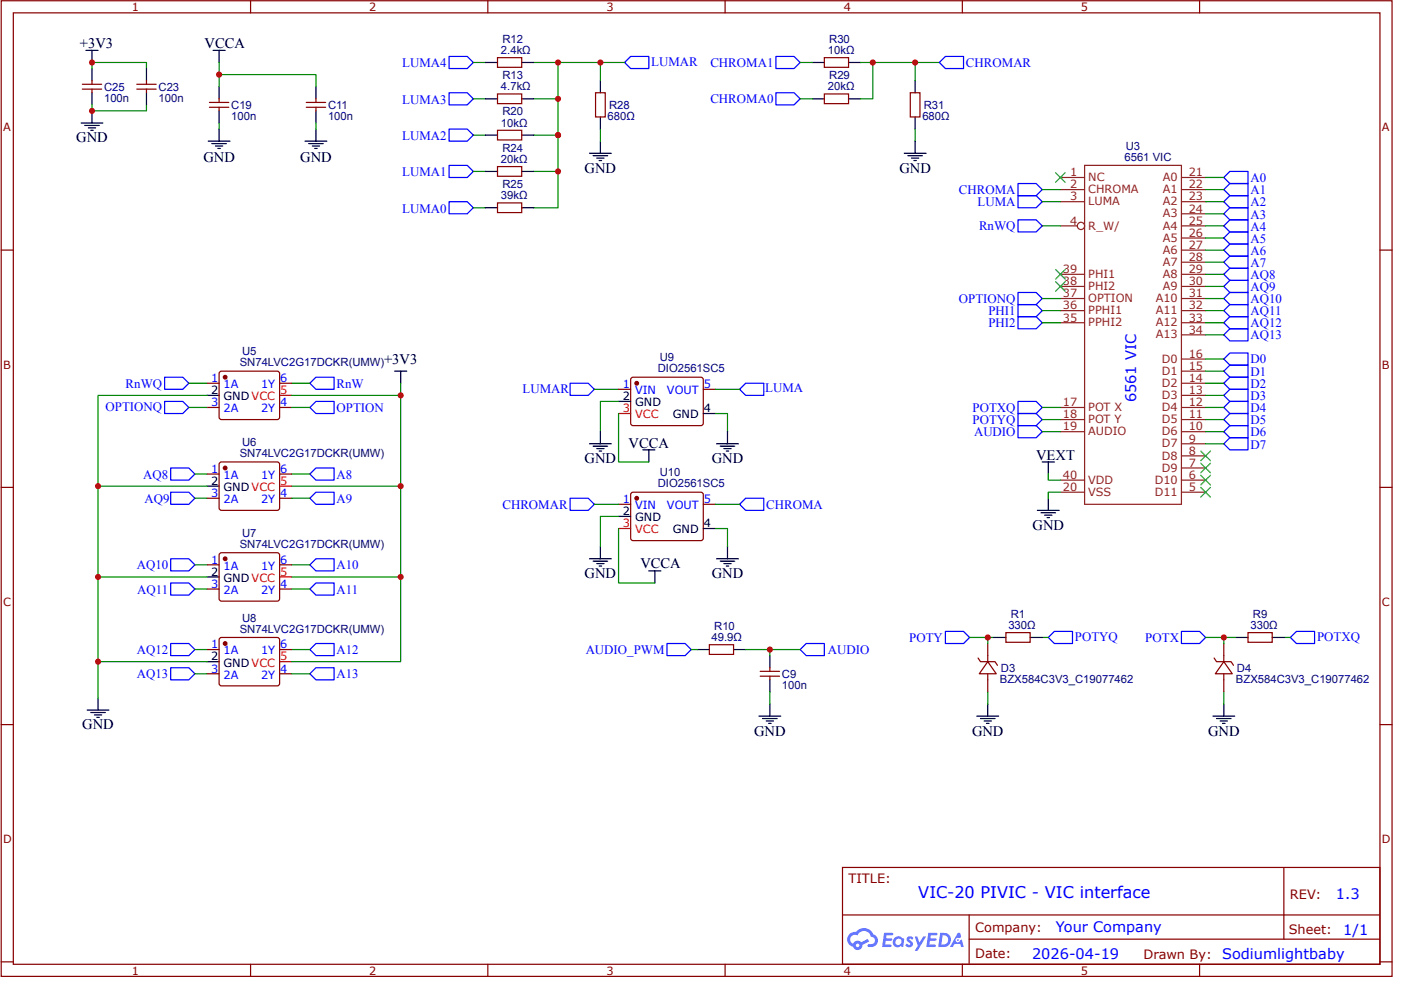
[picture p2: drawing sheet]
<svg xmlns="http://www.w3.org/2000/svg" width="297mm" height="210mm" viewBox="0 0 297 210" stroke-linecap="round" stroke-linejoin="round" font-family="sans-serif">
<g fill="none" stroke="#800" stroke-width=".26">
<path d="M.3 .2h294.8v206.8h-294.8zM2.8 2.7h289.8v201.8h-289.8zM53.1 .2v2.5M103.4 .2v2.5M153.7 .2v2.5M204 .2v2.5M254.3 .2v2.5M.3 53h2.5M292.6 53h2.5M.3 103.3h2.5M292.6 103.3h2.5M.3 153.6h2.5"/>
<path d="M292.6 153.6h2.5M178.6 183.9h114v20.5h-114zM178.7 194h113.8M205.5 199.1h87M205.5 194v10.3M272.2 183.9v15.2M.3 203.9h2.5M53.1 204.5v2.5M103.4 204.5v2.5M153.7 204.5v2.5M204 204.5v2.5M254.3 204.5v2.5"/>
<path d="M292.6 203.9h2.5"/>
</g>
<g fill="#58f">
<path d="M192.4 198.7l.5-.2 .4 .1 .4 .3-.3 .4a.34 .34 0 0 0-.3-.3 .34 .34 0 0 0-.3 .1v.1a.87 .87 0 0 1 .7 .7 .87 .87 0 0 1-.3 .9h-.7l-.6-.4 .4-.4 .5 .3 .2-.1v-.2a.89 .89 0 0 1-.6-1.3z"/>
<path d="M193.9 198.6h.6l.4 1.3 .8-1.3h.6l-1.8 3h-.6l.7-1.1z"/>
<path d="M187.4 197.8h1.7l.3 .1-.1 .4h-1.3l-.1 .6h1.1l.2 .3-.3 .3h-1.1l-.1 .8h1.2l.1 .2-.1 .3h-1.9z"/>
<path d="M196.8 197.8h1.7l.2 .1-.1 .4h-1.3l-.1 .6h1.1l.3 .3-.3 .3h-1.1l-.1 .8h1.2l.1 .2-.1 .3h-1.9z"/>
<path d="M203.1 197.8h.5l.2 .9-.4 .2a.5 .5 0 0 0-.8 .2 .5 .5 0 0 0 .3 .7 .5 .5 0 0 0 .7-.4l.3-.2 .4 1.6h-.5l-.2-.7h-1.2l-.4 .7h-.6z"/>
<path d="M199.3 197.8l-.4 3h1a1.53 1.53 0 0 0 1.7-1.5 1.53 1.53 0 0 0-1.8-1.5zM199.9 198.3a1.03 1.03 0 0 1 1.1 1.2 1.03 1.03 0 0 1-1.4 .8z"/>
<path d="M189.7 198.8a1.12 1.12 0 0 0-.3 1.6 1.12 1.12 0 0 0 1.6 .2l.5 .2 .2-1.7-.4-.2a1.03 1.03 0 0 0-1.6-.1zM189.8 199.7a.67 .67 0 0 1 1.3 0 .67 .67 0 0 1-1.3 0z"/>
<path d="M180.1 198a1.6 1.6 0 0 0 .8 2.8 1.03 1.03 0 0 0 1.1 .6 1.03 1.03 0 0 0 .8-1.1l1.5-.7-.3-.5-1.4 .7a1.04 1.04 0 0 0-1.7 .3 1.01 1.01 0 0 1-.5-1.4 1.01 1.01 0 0 1 1.4-.4 1.51 1.51 0 0 1 1.6-.9 1.51 1.51 0 0 1 1.3 1.2 .83 .83 0 0 1 .8 1.1 .83 .83 0 0 1-1.3 .5l-.2 .1v.3a1.42 1.42 0 0 0 2-.6 1.42 1.42 0 0 0-.9-1.9 2.22 2.22 0 0 0-3.7-.5l-.8 .1zM181.4 200.4a.4 .4 0 0 1 .8 0 .4 .4 0 0 1-.8 0z"/>
<circle cx="203.1" cy="199.3" r=".19"/>
</g>
<g fill="none" stroke="#000" stroke-width=".26">
<path d="M18.2 10.7h2.6M19.5 10.7v2.5M19.5 14.5v2.6M19.5 19.7v2.5M31.1 14.5v2.6M31.1 19.7v2.5M67 18.4v2.5M17.2 26.1h4.6M18 26.6h3M18.7 27.1h1.6M19.2 27.6h.6M19.5 23.5v2.6"/>
<path d="M64.7 29.9h4.6M65.4 30.4h3.1M66.2 31h1.6M66.7 31.5h.5M67 23.5v2.6M67 27.4v2.5M83.7 78.7h2.5M84.9 78.7v2.6M221 97.9h2.5M222.3 97.9v2.6M219.9 108.2h4.7M220.7 108.7h3.1"/>
<path d="M221.5 109.2h1.5M222 109.7h.5M222.3 105.6v2.6M147.8 137.7h2.6M155.5 137.7h2.6M163.2 139v2.6M210.7 135.2h2.6M218.4 135.2h2.6M262 135.2h2.6M269.7 135.2h2.6M18.5 150.6h4.6M19.2 151.1h3.1"/>
<path d="M20 151.6h1.6M20.5 152.1h.5M20.8 148v2.6M160.9 151.8h4.6M161.7 152.4h3.1M162.5 152.9h1.5M163 153.4h.5M163.2 144.1v2.6M163.2 149.3v2.5M207.1 151.8h4.6M207.9 152.4h3.1M208.7 152.9h1.5"/>
<path d="M209.2 153.4h.5M209.4 149.3v2.5M257.2 151.8h4.6M257.9 152.4h3.1M258.7 152.9h1.5M259.2 153.4h.5M259.5 149.3v2.5"/>
</g>
<g fill="none" stroke="#800" stroke-width=".26">
<path d="M17.5 18.9h4.1M17.5 17.9h4.1M19.5 17.1v.8M19.5 18.9v.8M29 18.9h4.1M29 17.9h4.1M31.1 17.1v.8M31.1 18.9v.8M64.9 22.7h4.1M64.9 21.7h4.1M67 20.9v.8M67 22.7v.8"/>
<path d="M133.8 104.6l.4-.2h14.7l.2 .5-.1 9.5-.4 .2h-14.6l-.3-.5zM150.4 136.7h5.1v2h-5.1zM207.4 139.5l.5 .8h3.1l.5 .8M209.4 136.4v3.9M213.3 134.1h5.1v2.1h-5.1zM257.4 139.5l.5 .8h3.1l.5 .8M259.5 136.4v3.9M264.6 134.1h5.1v2.1h-5.1zM161.2 143.4h4.1M161.2 142.3h4.1M163.2 141.6v.7M163.2 143.4v.7"/>
<path d="M209.4 140.3l1.8 2.6h-3.6zM209.4 142.9v3.8M259.5 140.3l1.8 2.6h-3.6zM259.5 142.9v3.8"/>
</g>
<g fill="none" stroke="#080" stroke-width=".26">
<path d="M19.5 14.5v-1.3h11.6v1.3M100.3 13.2h2.6M113.2 13.2h5.1v30.8h-5.1M19.5 22.2v1.3h11.6v-1.3M67 26.1v1.3M100.3 36.3h2.6M100.3 28.6h2.6M100.3 20.9h2.6M113.2 36.3h5.1M113.2 28.6h5.1M113.2 20.9h5.1M255.6 37.6h3.9"/>
<path d="M100.3 44h2.6M221 42.8h3.8M221 47.9h3.8M255.6 42.8h3.9M255.6 47.9h3.9M255.6 40.2h3.9M255.6 45.3h3.9M255.6 50.5h3.9M255.6 53h3.9M255.6 55.6h3.9M255.6 58.2h3.9M221 68.4h3.8"/>
<path d="M221 63.3h3.8M221 65.9h3.8M255.6 68.4h3.9M255.6 60.7h3.9M255.6 63.3h3.9M255.6 65.9h3.9M255.6 71h3.9M255.6 76.1h3.9M255.6 78.7h3.9M40 81.3h3.9M61.9 81.3h3.8M126 82.5h5.1"/>
<path d="M221 91.5h3.8M221 86.4h3.8M221 89h3.8M255.6 81.3h3.9M255.6 91.5h3.9M255.6 83.8h3.9M255.6 86.4h3.9M255.6 89h3.9M255.6 94.1h3.9M41.3 100.5h2.6M41.3 119.8h2.6M61.9 100.5h3.8"/>
<path d="M61.9 119.8h3.8M222.3 100.5v1.3h2.5M224.8 104.4h-2.5v1.2M41.3 137.7h2.6M61.9 137.7h3.8M146.5 137.7h1.3M158.1 137.7h11.5M163.2 137.7v1.3M205.6 135.2h3.8v1.2M209.4 135.2h1.3M221 135.2h1.3M255.6 135.2h3.9v1.2"/>
<path d="M259.5 135.2h2.5M272.3 135.2h1.3M163.2 146.7v2.6M209.4 146.7v2.6M259.5 146.7v2.6"/>
</g>
<g fill="none" stroke="#00f" stroke-width=".26">
<path d="M95.2 19.7h3.9l1.2 1.2-1.2 1.3h-3.9zM95.2 12h3.9l1.2 1.2-1.2 1.3h-3.9zM132.4 13.2l1.3-1.2h3.9v2.5h-3.9zM95.2 35.1h3.9l1.2 1.2-1.2 1.3h-3.9zM95.2 27.4h3.9l1.2 1.2-1.2 1.3h-3.9zM260.8 36.3h3.8v2.6h-3.8l-1.3-1.3zM95.2 42.8h3.9l1.2 1.2-1.2 1.3h-3.9zM215.8 41.5h3.9l1.3 1.3-1.3 1.2h-3.9zM215.8 46.6h3.9l1.3 1.3-1.3 1.3h-3.9zM259.5 40.2l1.3-1.3h3.8v2.6h-3.8zM259.5 42.8l1.3-1.3h3.8v2.5h-3.8zM259.5 45.3l1.3-1.3h3.8v2.6h-3.8z"/>
<path d="M259.5 47.9l1.3-1.3h3.8v2.6h-3.8zM259.5 53l1.3-1.3h3.8v2.6h-3.8zM259.5 55.6l1.3-1.3h3.8v2.6h-3.8zM259.5 58.2l1.3-1.3h3.8v2.5h-3.8zM260.8 49.2h3.8v2.5h-3.8l-1.3-1.2zM34.9 80h3.9l1.2 1.3-1.2 1.2h-3.9zM215.8 67.1h3.9l1.3 1.3-1.3 1.3h-3.9zM215.8 62h3.9l1.3 1.3-1.3 1.3h-3.9zM215.8 64.6h3.9l1.3 1.3-1.3 1.2h-3.9zM259.5 60.7l1.3-1.3h3.8v2.6h-3.8zM259.5 65.9l1.3-1.3h3.8v2.5h-3.8zM259.5 68.4l1.3-1.3h3.8v2.6h-3.8z"/>
<path d="M259.5 71l1.3-1.3h3.8v2.6h-3.8zM259.5 78.7l1.3-1.3h3.8v2.6h-3.8zM260.8 62h3.8v2.6h-3.8l-1.3-1.3zM260.8 74.8h3.8v2.6h-3.8l-1.3-1.3zM34.9 85.1h3.9l1.2 1.3-1.2 1.3h-3.9zM36.2 99.2h3.8l1.3 1.3-1.3 1.3h-3.8zM65.7 81.3l1.3-1.3h3.8v2.5h-3.8zM65.7 86.4l1.3-1.3h3.8v2.6h-3.8zM120.9 81.3h3.8l1.3 1.2-1.3 1.3h-3.8zM158.1 81.3h3.8v2.5h-3.8l-1.3-1.3zM215.8 90.2h3.9l1.3 1.3-1.3 1.3h-3.9zM215.8 85.1h3.9l1.3 1.3-1.3 1.3h-3.9z"/>
<path d="M215.8 87.7h3.9l1.3 1.3-1.3 1.2h-3.9zM259.5 81.3l1.3-1.3h3.8v2.5h-3.8zM259.5 83.8l1.3-1.3h3.8v2.6h-3.8zM259.5 91.5l1.3-1.3h3.8v2.6h-3.8zM259.5 94.1l1.3-1.3h3.8v2.6h-3.8zM260.8 85.1h3.8v2.6h-3.8l-1.3-1.3zM260.8 87.7h3.8v2.5h-3.8l-1.3-1.2zM36.2 104.4h3.8l1.3 1.2-1.3 1.3h-3.8zM36.2 118.5h3.8l1.3 1.3-1.3 1.2h-3.8zM65.7 100.5l1.3-1.3h3.8v2.6h-3.8zM65.7 105.6l1.3-1.2h3.8v2.5h-3.8zM65.7 119.8l1.3-1.3h3.8v2.5h-3.8z"/>
<path d="M36.2 123.6h3.8l1.3 1.3-1.3 1.3h-3.8zM36.2 136.4h3.8l1.3 1.3-1.3 1.3h-3.8zM65.7 124.9l1.3-1.3h3.8v2.6h-3.8zM65.7 137.7l1.3-1.3h3.8v2.6h-3.8zM141.4 136.4h3.9l1.2 1.3-1.2 1.3h-3.9zM170.9 136.4h3.9v2.6h-3.9l-1.3-1.3zM200.4 133.9h3.9l1.3 1.3-1.3 1.2h-3.9zM222.3 135.2l1.2-1.3h3.9v2.5h-3.9zM250.5 133.9h3.8l1.3 1.3-1.3 1.2h-3.8zM273.6 135.2l1.3-1.3h3.8v2.5h-3.8zM36.2 141.6h3.8l1.3 1.3-1.3 1.2h-3.8zM65.7 142.9l1.3-1.3h3.8v2.5h-3.8z"/>
</g>
<g fill="none" stroke="#8d2323" stroke-width=".26">
<path d="M224.8 37.6h5.2M230 35.1h20.5v71.8h-20.5zM250.5 37.6h5.1M224.8 40.2h5.2M224.8 42.8h5.2M224.8 47.9h3.6M224.8 58.2h5.2M250.5 40.2h5.1M250.5 42.8h5.1M250.5 45.3h5.1M250.5 47.9h5.1M250.5 50.5h5.1"/>
<path d="M250.5 53h5.1M250.5 55.6h5.1M250.5 58.2h5.1M224.8 60.7h5.2M224.8 63.3h5.2M224.8 65.9h5.2M224.8 68.4h5.2M250.5 60.7h5.1M250.5 63.3h5.1M250.5 65.9h5.1M250.5 68.4h5.1M250.5 71h5.1"/>
<path d="M250.5 76.1h5.1M250.5 78.7h5.1M224.8 86.4h5.2M224.8 89h5.2M224.8 91.5h5.2M250.5 86.4h5.1M250.5 89h5.1M250.5 91.5h5.1M250.5 94.1h5.1M250.5 96.7h5.1M250.5 99.2h5.1M250.5 83.8h5.1"/>
<path d="M250.5 81.3h5.1M224.8 101.8h5.2M224.8 104.4h5.2M250.5 101.8h5.1M250.5 104.4h5.1"/>
<circle cx="229.2" cy="47.9" r=".77"/>
</g>
<g fill="#000">
<path d="M223.8 36.6l2 2.1zM223.8 38.7l2-2.1z"/>
<path d="M223.8 57.1l2 2.1zM223.8 59.2l2-2.1z"/>
<path d="M223.8 59.7l2 2.1zM223.8 61.8l2-2.1z"/>
</g>
<path d="M223.8 36.6l2 2.1M225.8 36.6l-2 2.1M223.8 57.1l2 2.1M223.8 59.7l2 2.1M225.8 57.1l-2 2.1M225.8 59.7l-2 2.1" fill="none" stroke="#3c3" stroke-width=".26"/>
<circle cx="135" cy="105.6" r=".38" fill="#800"/>
<g fill="none" stroke="#800" stroke-width=".26">
<path d="M105.5 12.2h5.1v2.1h-5.1zM105.5 19.9h5.1v2.1h-5.1zM126.3 19.7h2v5.1h-2zM174.8 19.9h5.1v2.1h-5.1zM174.8 12.2h5.1v2.1h-5.1zM193 19.7h2.1v5.1h-2.1zM105.5 27.6h5.1v2.1h-5.1zM105.5 35.3h5.1v2.1h-5.1zM105.5 43h5.1v2.1h-5.1zM134 80h14.9l.2 .5-.1 9.5-.4 .2h-14.6l-.3-.5v-9.2zM131.1 106.9h2.6M149.1 106.9h2.6"/>
<circle cx="135" cy="105.6" r=".38"/>
</g>
<g fill="none" stroke="#000" stroke-width=".26">
<path d="M102.9 13.2h2.6M110.6 13.2h2.6M127.3 17.1v2.6M172.2 13.2h2.6M179.9 13.2h2.6M194 17.1v2.6M102.9 20.9h2.6M102.9 28.6h2.6M102.9 36.3h2.6M110.6 20.9h2.6M110.6 28.6h2.6M110.6 36.3h2.6"/>
<path d="M125 32.5h4.6M125.8 33h3M126.5 33.5h1.6M127 34h.6M127.3 24.8v2.6M127.3 29.9v2.6M172.2 20.9h2.6M179.9 20.9h2.6M191.7 32.5h4.6M192.5 33h3.1M193.3 33.5h1.5M193.8 34h.5"/>
<path d="M194 24.8v2.6M194 29.9v2.6M102.9 44h2.6M110.6 44h2.6M125 118.5h4.6M125.8 119h3M126.5 119.5h1.6M127.3 115.9v2.6M131.1 109.5h2.6M149.1 112.1h2.6M151.9 118.5h4.7M152.7 119h3.1"/>
<path d="M153.5 119.5h1.5M154.2 115.9v2.6M127 120h.6M154 120h.5"/>
</g>
<path d="M131.1 112.1h2.6" fill="none" stroke="#f00" stroke-width=".26"/>
<path d="M118.3 13.2h14.1M127.3 13.2v3.9M169.6 13.2h2.6M182.5 13.2h2.5M194 13.2v3.9M199.2 13.2h-14.2v7.7h-2.5M127.3 27.4v2.5M169.6 20.9h2.6M194 27.4v2.5M131.1 109.5h-3.8v6.4M151.7 112.1h2.5v3.8" fill="none" stroke="#080" stroke-width=".26"/>
<path d="M164.5 12h3.9l1.2 1.2-1.2 1.3h-3.9zM164.5 19.7h3.9l1.2 1.2-1.2 1.3h-3.9zM200.4 12h3.9v2.5h-3.9l-1.2-1.3z" fill="none" stroke="#00f" stroke-width=".26"/>
<circle cx="135" cy="81.3" r=".39" fill="#800"/>
<g fill="none" stroke="#800" stroke-width=".26">
<path d="M44.4 22.7h4.1M44.4 21.7h4.1M46.5 20.9v.8M46.5 22.7v.8M43.9 81.3h2.6M43.9 86.4h2.6M59.3 81.3h2.6M59.3 86.4h2.6M131.1 82.5h2.6M149.1 82.5h2.6"/>
<circle cx="135" cy="81.3" r=".39"/>
</g>
<g fill="none" stroke="#000" stroke-width=".26">
<path d="M45.2 10.7h2.5M46.5 10.7v2.5M46.5 18.4v2.5M44.1 29.9h4.7M44.9 30.4h3.1M45.7 31h1.5M46.2 31.5h.5M46.5 23.5v2.6M46.5 27.4v2.5M43.9 83.8h2.6M125 94.1h4.6M125.8 94.6h3"/>
<path d="M126.5 95.1h1.6M127 95.6h.6M127.3 91.5v2.6M131.1 85.1h2.6M136.3 95.4h2.5M137.6 95.4v2.5M149.1 87.7h2.6M151.9 94.1h4.7M152.7 94.6h3.1M153.5 95.1h1.5M154 95.6h.5M154.2 91.5v2.6"/>
<path d="M137.6 121h2.5M138.8 121v2.6"/>
</g>
<path d="M59.3 83.8h2.6M131.1 87.7h2.6" fill="none" stroke="#f00" stroke-width=".26"/>
<path d="M46.5 26.1v1.3M221 40.2h3.8M131.1 85.1h-3.8v6.4M131.1 87.7v10.2h6.5M151.7 87.7h2.5v3.8M151.7 82.5h5.1M126 106.9h5.1M131.1 112.1v11.5h7.7M151.7 106.9h5.1" fill="none" stroke="#080" stroke-width=".26"/>
<path d="M215.8 38.9h3.9l1.3 1.3-1.3 1.3h-3.9zM120.9 105.6h3.8l1.3 1.3-1.3 1.3h-3.8zM156.8 106.9l1.3-1.3h3.8v2.6h-3.8z" fill="none" stroke="#00f" stroke-width=".26"/>
<g fill="#000">
<path d="M254.6 95.6l2 2.1zM254.6 97.7l2-2.1z"/>
<path d="M254.6 98.2l2 2.1zM254.6 100.3l2-2.1z"/>
<path d="M254.6 100.8l2 2zM254.6 102.8l2-2z"/>
<path d="M254.6 103.3l2 2.1zM256.6 103.3l-2 2.1z"/>
</g>
<path d="M254.6 95.6l2 2.1M254.6 98.2l2 2.1M256.6 95.6l-2 2.1M256.6 98.2l-2 2.1M254.6 100.8l2 2M254.6 103.3l2 2.1M256.6 100.8l-2 2M256.6 103.3l-2 2.1" fill="none" stroke="#3c3" stroke-width=".26"/>
<circle cx="47.7" cy="80" r=".38" fill="#800"/>
<g fill="none" stroke="#800" stroke-width=".26">
<path d="M46.5 78.9l.5-.2 12 .1 .3 .4-.1 9.5-.4 .3-12.1-.1-.2-.5zM43.9 100.5h2.6M43.9 105.6h2.6M59.3 100.5h2.6M59.3 105.6h2.6"/>
<circle cx="47.7" cy="80" r=".38"/>
</g>
<path d="M59.3 103.1h2.6" fill="none" stroke="#f00" stroke-width=".26"/>
<path d="M43.9 103.1h2.6" fill="none" stroke="#000" stroke-width=".26"/>
<circle cx="47.7" cy="99.2" r=".38" fill="#800"/>
<g fill="none" stroke="#800" stroke-width=".26">
<path d="M46.5 98.2l.5-.3 12 .1 .3 .5-.1 9.5-.4 .2-12.1-.1-.2-.4zM43.9 119.8h2.6M59.3 119.8h2.6M43.9 124.9h2.6M59.3 124.9h2.6"/>
<circle cx="47.7" cy="99.2" r=".38"/>
</g>
<path d="M59.3 122.3h2.6" fill="none" stroke="#f00" stroke-width=".26"/>
<path d="M43.9 122.3h2.6" fill="none" stroke="#000" stroke-width=".26"/>
<circle cx="47.7" cy="118.5" r=".38" fill="#800"/>
<g fill="none" stroke="#800" stroke-width=".26">
<path d="M46.5 117.4l.5-.2 12 .1 .3 .4-.1 9.5-.4 .3-12.1-.1-.2-.5zM43.9 137.7h2.6M59.3 137.7h2.6M43.9 142.9h2.6M59.3 142.9h2.6"/>
<circle cx="47.7" cy="118.5" r=".38"/>
</g>
<path d="M59.3 140.3h2.6" fill="none" stroke="#f00" stroke-width=".26"/>
<path d="M43.9 140.3h2.6" fill="none" stroke="#000" stroke-width=".26"/>
<circle cx="47.7" cy="136.4" r=".38" fill="#800"/>
<g fill="none" stroke="#800" stroke-width=".26">
<path d="M46.5 135.4l.5-.2h12l.3 .5-.1 9.5-.4 .2h-12.1l-.2-.5z"/>
<circle cx="47.7" cy="136.4" r=".38"/>
</g>
<g fill="none" stroke="#080" stroke-width=".26">
<path d="M46.5 15.8h20.5v2.6M46.5 13.2v5.2M40 86.4h3.9M43.9 83.8h-23.1v64.2M61.9 86.4h3.8M84.9 81.3v2.5h-23M84.9 83.8v56.5h-23M20.8 103.1h23.1M41.3 105.6h2.6M61.9 103.1h23M61.9 105.6h3.8M20.8 122.3h23.1"/>
<path d="M41.3 124.9h2.6M61.9 122.3h23M61.9 124.9h3.8M20.8 140.3h23.1M41.3 142.9h2.6M61.9 142.9h3.8"/>
</g>
<g fill="#c00">
<circle cx="118.3" cy="28.6" r=".64"/>
<circle cx="118.3" cy="36.3" r=".64"/>
<circle cx="118.3" cy="20.9" r=".64"/>
<circle cx="209.4" cy="135.2" r=".64"/>
<circle cx="259.5" cy="135.2" r=".64"/>
<circle cx="163.2" cy="137.7" r=".64"/>
<circle cx="19.5" cy="13.2" r=".64"/>
<circle cx="19.5" cy="23.5" r=".64"/>
<circle cx="127.3" cy="13.2" r=".64"/>
<circle cx="194" cy="13.2" r=".64"/>
<circle cx="118.3" cy="13.2" r=".64"/>
<circle cx="185" cy="13.2" r=".64"/>
<circle cx="46.5" cy="15.8" r=".64"/>
<circle cx="20.8" cy="140.3" r=".64"/>
<circle cx="20.8" cy="122.3" r=".64"/>
<circle cx="20.8" cy="103.1" r=".64"/>
<circle cx="84.9" cy="83.8" r=".64"/>
<circle cx="84.9" cy="103.1" r=".64"/>
<circle cx="84.9" cy="122.3" r=".64"/>
</g>
<text font-size="3.4" fill="#00f" x="194.7" y="190.5">VIC-20 PIVIC - VIC interface</text>
<g font-size="3.1">
<text x="16.9" y="10.2">+3V3</text>
<text x="43.4" y="10.2">VCCA</text>
<text x="16.2" y="30.2">GND</text>
<text x="43.1" y="34.4">GND</text>
<text x="63.6" y="34.4">GND</text>
<text x="124" y="36.6">GND</text>
<text x="190.7" y="36.6">GND</text>
<text x="81.4" y="77.2">+3V3</text>
<text x="133.3" y="95.1">VCCA</text>
<text x="124" y="98.2">GND</text>
<text x="150.9" y="98.2">GND</text>
<text x="219.7" y="97.4">VEXT</text>
<text x="218.9" y="112.3">GND</text>
<text x="124" y="122.6">GND</text>
<text x="135.8" y="120.5">VCCA</text>
<text x="150.9" y="122.6">GND</text>
<text x="17.5" y="154.7">GND</text>
<text x="159.9" y="155.9">GND</text>
<text x="206.1" y="155.9">GND</text>
<text x="256.1" y="155.9">GND</text>
</g>
<g font-size="3.1" fill="#00f">
<text x="240.9" y="85.3" transform="rotate(-90 240.9 85.3)">6561 VIC</text>
<text x="283.2" y="190.7">1.3</text>
<text x="223.9" y="197.6">Your Company</text>
<text x="218.8" y="203.3">2026-04-19</text>
<text x="284.8" y="198.2">1/1</text>
</g>
<g font-size="2.7" fill="#00f">
<text x="85.3" y="14.3">LUMA4</text>
<text x="138.1" y="13.9">LUMAR</text>
<text x="150.6" y="14.2">CHROMA1</text>
<text x="204.8" y="14.3">CHROMAR</text>
<text x="85.3" y="22">LUMA3</text>
<text x="150.6" y="21.9">CHROMA0</text>
<text x="85.3" y="29.7">LUMA2</text>
<text x="85.3" y="37.4">LUMA1</text>
<text x="203.3" y="41.2">CHROMA</text>
<text x="265.1" y="38.5">A0</text>
<text x="265.1" y="41.2">A1</text>
<text x="85.3" y="45.1">LUMA0</text>
<text x="207.3" y="43.7">LUMA</text>
<text x="265.1" y="43.8">A2</text>
<text x="265.1" y="46.3">A3</text>
<text x="207.6" y="48.9">RnWQ</text>
<text x="265.1" y="48.9">A4</text>
<text x="265.1" y="51.5">A5</text>
<text x="265.1" y="54">A6</text>
<text x="265.1" y="56.6">A7</text>
<text x="265.1" y="59.1">AQ8</text>
<text x="203.3" y="64.2">OPTIONQ</text>
<text x="265.1" y="61.7">AQ9</text>
<text x="265.1" y="64.3">AQ10</text>
<text x="209.5" y="69.4">PHI2</text>
<text x="209.5" y="66.8">PHI1</text>
<text x="265.1" y="66.8">AQ11</text>
<text x="265.1" y="69.4">AQ12</text>
<text x="265.1" y="72">AQ13</text>
<text x="265.1" y="77">D0</text>
<text x="26.6" y="82.2">RnWQ</text>
<text x="71.3" y="82.2">RnW</text>
<text x="110.8" y="83.4">LUMAR</text>
<text x="162.2" y="83.2">LUMA</text>
<text x="265.1" y="79.7">D1</text>
<text x="265.1" y="82.3">D2</text>
<text x="22.4" y="87.2">OPTIONQ</text>
<text x="71.3" y="87.3">OPTION</text>
<text x="206.2" y="87.4">POTXQ</text>
<text x="206.2" y="90">POTYQ</text>
<text x="265.1" y="84.8">D3</text>
<text x="265.1" y="87.4">D4</text>
<text x="265.1" y="90">D5</text>
<text x="206.5" y="92.5">AUDIO</text>
<text x="265.1" y="92.5">D6</text>
<text x="265.1" y="95.1">D7</text>
<text x="30.4" y="101.5">AQ8</text>
<text x="71.4" y="101.5">A8</text>
<text x="30.7" y="106.6">AQ9</text>
<text x="71.4" y="106.6">A9</text>
<text x="106.5" y="107.8">CHROMAR</text>
<text x="162.5" y="107.8">CHROMA</text>
<text x="29" y="120.7">AQ10</text>
<text x="29.1" y="125.9">AQ11</text>
<text x="71.3" y="120.7">A10</text>
<text x="71.3" y="125.9">A11</text>
<text x="192.8" y="136.1">POTY</text>
<text x="227.9" y="136">POTYQ</text>
<text x="242.8" y="136.1">POTX</text>
<text x="279.2" y="136">POTXQ</text>
<text x="29" y="138.7">AQ12</text>
<text x="29" y="143.8">AQ13</text>
<text x="71.3" y="138.7">A12</text>
<text x="71.3" y="143.8">A13</text>
<text x="124.2" y="138.6">AUDIO_PWM</text>
<text x="175.5" y="138.7">AUDIO</text>
</g>
<g font-size="2.7" fill="#800">
<text x="179.9" y="187.3">TITLE:</text>
<text x="273.5" y="190.7">REV:</text>
<text x="206.8" y="197.6">Company:</text>
<text x="206.8" y="203.2">Date:</text>
<text x="242.4" y="203.2">Drawn By: Sodiumlightbaby</text>
<text x="273.2" y="198">Sheet:</text>
</g>
<g font-size="2.4" fill="#800">
<text x="28" y="2.3">1</text>
<text x="78.3" y="2.3">2</text>
<text x="128.6" y="2.3">3</text>
<text x="178.9" y="2.3">4</text>
<text x="229.2" y="2.3">5</text>
<text x=".6" y="27.9">A</text>
<text x="293" y="27.9">A</text>
<text x=".6" y="78.2">B</text>
<text x="293" y="78.2">B</text>
<text x=".6" y="128.5">C</text>
<text x="293" y="128.5">C</text>
<text x=".6" y="178.8">D</text>
<text x="293" y="178.8">D</text>
<text x="28" y="206.6">1</text>
<text x="78.3" y="206.6">2</text>
<text x="128.6" y="206.6">3</text>
<text x="178.9" y="206.6">4</text>
<text x="229.2" y="206.6">5</text>
</g>
<g font-size="2.4" fill="#000080">
<text x="106.2" y="11.5">2.4kΩ</text>
<text x="106.5" y="9.1">R12</text>
<text x="175.5" y="11.5">10kΩ</text>
<text x="175.8" y="9.1">R30</text>
<text x="106.5" y="16.8">R13</text>
<text x="175.8" y="16.8">R29</text>
<text x="22.1" y="21.5">100n</text>
<text x="22.1" y="19.2">C25</text>
<text x="33.6" y="21.5">100n</text>
<text x="33.6" y="19.2">C23</text>
<text x="49" y="23.1">C19</text>
<text x="69.6" y="23.1">C11</text>
<text x="106.2" y="19.2">4.7kΩ</text>
<text x="129.1" y="23.1">R28</text>
<text x="175.5" y="19.2">20kΩ</text>
<text x="195.9" y="23.1">R31</text>
<text x="49" y="25.4">100n</text>
<text x="69.6" y="25.4">100n</text>
<text x="106.2" y="26.9">10kΩ</text>
<text x="106.5" y="24.5">R20</text>
<text x="128.8" y="25.5">680Ω</text>
<text x="195.6" y="25.5">680Ω</text>
<text x="106.2" y="34.6">20kΩ</text>
<text x="106.5" y="32.2">R24</text>
<text x="238.4" y="34.2">6561 VIC</text>
<text x="238.7" y="31.8">U3</text>
<text x="106.5" y="39.9">R25</text>
<text x="106.2" y="42.3">39kΩ</text>
<text x="50.8" y="77.7">SN74LVC2G17DCKR(UMW)</text>
<text x="51.3" y="75.4">U5</text>
<text x="139.9" y="76.5">U9</text>
<text x="139.5" y="79">DIO2561SC5</text>
<text x="51.3" y="94.6">U6</text>
<text x="50.8" y="96.9">SN74LVC2G17DCKR(UMW)</text>
<text x="139.9" y="100.9">U10</text>
<text x="139.5" y="103.3">DIO2561SC5</text>
<text x="51.3" y="113.9">U7</text>
<text x="50.8" y="116.2">SN74LVC2G17DCKR(UMW)</text>
<text x="51.3" y="131.8">U8</text>
<text x="214.3" y="131">R1</text>
<text x="265.6" y="131">R9</text>
<text x="50.8" y="134.1">SN74LVC2G17DCKR(UMW)</text>
<text x="150.9" y="135.9">49.9Ω</text>
<text x="151.4" y="133.6">R10</text>
<text x="213.8" y="133.4">330Ω</text>
<text x="265.1" y="133.4">330Ω</text>
<text x="165.8" y="143.7">C9</text>
<text x="212.2" y="142.4">D3</text>
<text x="262.2" y="142.4">D4</text>
<text x="165.8" y="146">100n</text>
<text x="212" y="144.8">BZX584C3V3_C19077462</text>
<text x="262" y="144.8">BZX584C3V3_C19077462</text>
</g>
<g font-size="2.4" fill="#8d2323">
<text x="226.9" y="37.4">1</text>
<text x="226.9" y="39.9">2</text>
<text x="230.7" y="38.4">NC</text>
<text x="230.7" y="41">CHROMA</text>
<text x="246.6" y="38.4">A0</text>
<text x="246.6" y="41">A1</text>
<text x="252" y="37.4">21</text>
<text x="252" y="39.9">22</text>
<text x="226.9" y="42.5">3</text>
<text x="226.9" y="47.6">4</text>
<text x="230.7" y="43.5">LUMA</text>
<text x="246.6" y="43.5">A2</text>
<text x="246.6" y="46.1">A3</text>
<text x="252" y="42.5">23</text>
<text x="252" y="45.1">24</text>
<text x="252" y="47.6">25</text>
<text x="230.7" y="48.7">R_W/</text>
<text x="246.6" y="48.7">A4</text>
<text x="246.6" y="51.2">A5</text>
<text x="246.6" y="53.8">A6</text>
<text x="252" y="50.2">26</text>
<text x="252" y="52.8">27</text>
<text x="225.4" y="57.9">39</text>
<text x="230.7" y="58.9">PHI1</text>
<text x="246.6" y="56.4">A7</text>
<text x="246.6" y="58.9">A8</text>
<text x="252" y="55.3">28</text>
<text x="252" y="57.9">29</text>
<text x="225.4" y="60.5">38</text>
<text x="225.4" y="63">37</text>
<text x="225.4" y="65.6">36</text>
<text x="230.7" y="61.5">PHI2</text>
<text x="230.7" y="64.1">OPTION</text>
<text x="245" y="64.1">A10</text>
<text x="246.6" y="61.5">A9</text>
<text x="252" y="60.5">30</text>
<text x="252" y="63">31</text>
<text x="252" y="65.6">32</text>
<text x="225.4" y="68.2">35</text>
<text x="230.7" y="66.6">PPHI1</text>
<text x="230.7" y="69.2">PPHI2</text>
<text x="245" y="66.6">A11</text>
<text x="245" y="69.2">A12</text>
<text x="245" y="71.8">A13</text>
<text x="252" y="68.2">33</text>
<text x="252" y="70.7">34</text>
<text x="246.4" y="76.9">D0</text>
<text x="252" y="75.9">16</text>
<text x="246.4" y="82">D2</text>
<text x="246.4" y="79.5">D1</text>
<text x="252" y="83.6">13</text>
<text x="252" y="81">14</text>
<text x="252" y="78.4">15</text>
<text x="225.4" y="88.7">18</text>
<text x="225.4" y="86.1">17</text>
<text x="230.7" y="89.7">POT Y</text>
<text x="230.7" y="87.2">POT X</text>
<text x="246.4" y="87.2">D4</text>
<text x="246.4" y="89.7">D5</text>
<text x="246.4" y="84.6">D3</text>
<text x="252" y="86.1">12</text>
<text x="252" y="88.7">11</text>
<text x="225.4" y="91.3">19</text>
<text x="230.7" y="92.3">AUDIO</text>
<text x="246.4" y="92.3">D6</text>
<text x="246.4" y="94.9">D7</text>
<text x="252" y="91.3">10</text>
<text x="252" y="93.8">9</text>
<text x="225.4" y="101.5">40</text>
<text x="246.4" y="97.4">D8</text>
<text x="246.4" y="100">D9</text>
<text x="252" y="96.4">8</text>
<text x="252" y="99">7</text>
<text x="252" y="101.5">6</text>
<text x="225.4" y="104.1">20</text>
<text x="230.7" y="105.1">VSS</text>
<text x="230.7" y="102.6">VDD</text>
<text x="244.8" y="102.6">D10</text>
<text x="244.8" y="105.1">D11</text>
<text x="252" y="104.1">5</text>
</g>
<g font-size="2.4">
<text x="44.8" y="83.6">2</text>
<text x="47.4" y="84.9">GND VCC</text>
<text x="132.1" y="84.9">2</text>
<text x="134.7" y="86.1">GND</text>
<text x="142.7" y="88.7">GND</text>
<text x="149.2" y="87.4">4</text>
<text x="44.8" y="102.8">2</text>
<text x="47.4" y="104.1">GND VCC</text>
<text x="132.1" y="109.2">2</text>
<text x="134.7" y="110.5">GND</text>
<text x="142.7" y="113.1">GND</text>
<text x="149.2" y="111.8">4</text>
<text x="44.8" y="122.1">2</text>
<text x="47.4" y="123.4">GND VCC</text>
<text x="44.8" y="140">2</text>
<text x="47.4" y="141.3">GND VCC</text>
</g>
<g font-size="2.4" fill="#00f">
<text x="44.8" y="81">1</text>
<text x="47.4" y="82.3">1A</text>
<text x="55.3" y="82.3">1Y</text>
<text x="59.4" y="81">6</text>
<text x="132.1" y="82.3">1</text>
<text x="134.7" y="83.6">VIN</text>
<text x="141.4" y="83.6">VOUT</text>
<text x="149.2" y="82.3">5</text>
<text x="44.8" y="86.1">3</text>
<text x="47.4" y="87.4">2A</text>
<text x="55.3" y="87.4">2Y</text>
<text x="59.4" y="86.1">4</text>
<text x="44.8" y="100.3">1</text>
<text x="47.4" y="101.5">1A</text>
<text x="55.3" y="101.5">1Y</text>
<text x="59.4" y="100.3">6</text>
<text x="44.8" y="105.4">3</text>
<text x="47.4" y="106.7">2A</text>
<text x="55.3" y="106.7">2Y</text>
<text x="59.4" y="105.4">4</text>
<text x="132.1" y="106.7">1</text>
<text x="134.7" y="108">VIN</text>
<text x="141.4" y="108">VOUT</text>
<text x="149.2" y="106.7">5</text>
<text x="44.8" y="119.5">1</text>
<text x="59.4" y="119.5">6</text>
<text x="44.8" y="124.6">3</text>
<text x="47.4" y="125.9">2A</text>
<text x="47.4" y="120.8">1A</text>
<text x="55.3" y="120.8">1Y</text>
<text x="55.3" y="125.9">2Y</text>
<text x="59.4" y="124.6">4</text>
<text x="44.8" y="137.5">1</text>
<text x="59.4" y="137.5">6</text>
<text x="44.8" y="142.6">3</text>
<text x="47.4" y="143.9">2A</text>
<text x="47.4" y="138.7">1A</text>
<text x="55.3" y="138.7">1Y</text>
<text x="55.3" y="143.9">2Y</text>
<text x="59.4" y="142.6">4</text>
</g>
<g font-size="2.4" fill="#f00">
<text x="59.4" y="83.6">5</text>
<text x="132.1" y="87.4">3</text>
<text x="134.7" y="88.7">VCC</text>
<text x="59.4" y="102.8">5</text>
<text x="132.1" y="111.8">3</text>
<text x="134.7" y="113.1">VCC</text>
<text x="59.4" y="122.1">5</text>
<text x="59.4" y="140">5</text>
</g>
</svg>
